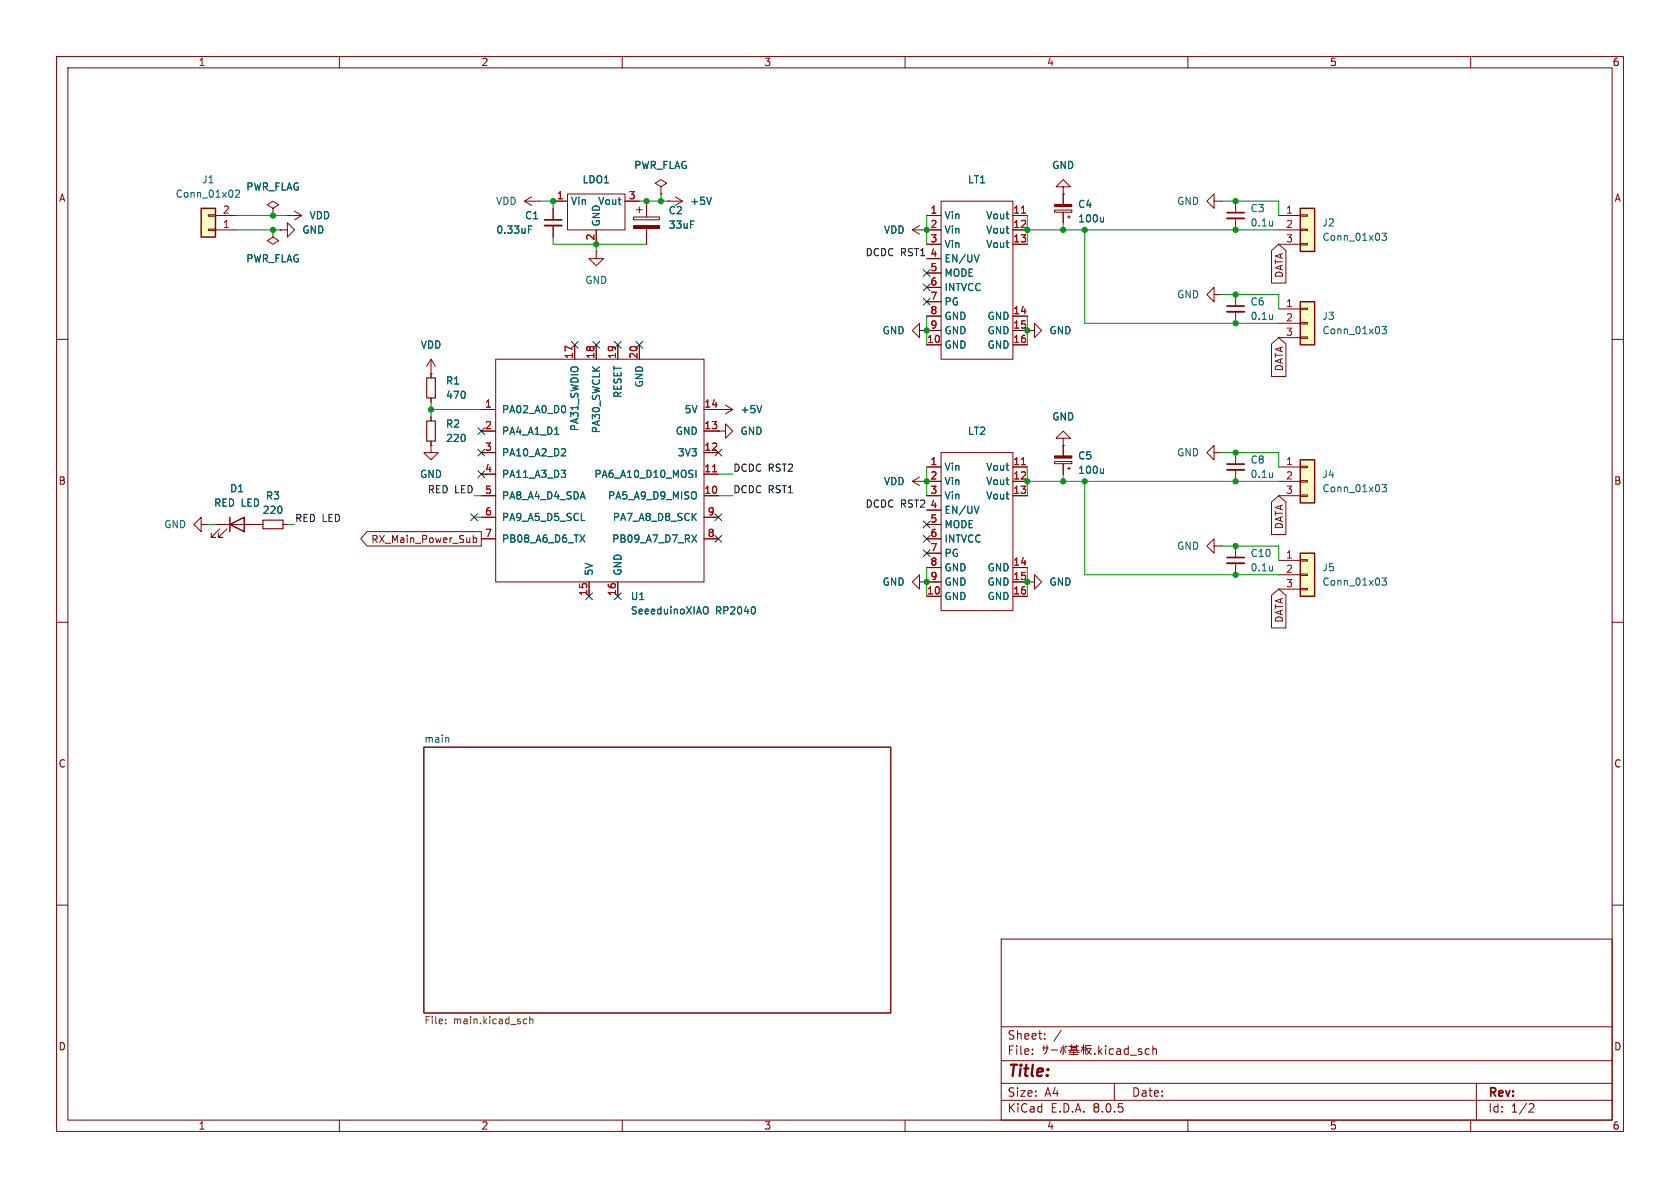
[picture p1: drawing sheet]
<svg xmlns="http://www.w3.org/2000/svg" width="297mm" height="210mm" viewBox="0 0 297 210" stroke-linecap="round" stroke-linejoin="round" font-family="sans-serif">
<g fill="none" stroke="#840000" stroke-width=".18">
<path d="M10 10h277v190h-277zM12 12h273v186h-273zM60 10v2M110 10v2M160 10v2M210 10v2M260 10v2M10 60h2M285 60h2M10 110h2M285 110h2M74.9 132.1h82.6v47h-82.6z"/>
<path d="M10 160h2M285 160h2M177 166h108v32h-108zM60 198v2M110 198v2M160 198v2M177 194.5h108M177 191.5h108M177 187.5h108M177 181.5h108M182.5 186.3v.1M182.5 185.5v.1"/>
<path d="M184.3 185.3h1M184.5 184.8v1M184.7 183.6v.1M184.7 182.8v.1M185.1 184.8a1.55 1.55 0 0 1-.4 1.5M185.8 185.6h1.2M187.5 185.3h.9M187.6 182.1l-1.3 2M187.7 185.5l-.2 .6M188 184.8v1.5h-.3M188.2 185.5l.2 .6M188.3 185l.2 .1"/>
<path d="M188.5 184.9l.2 .1M188.9 185.7h1.8M189 185h1.7M189 186.4h1.6M189.3 186h1M189.4 185.2h.9M189.4 185.5h.9M189.4 184.7v1l-.4 .4M189.8 185.8v.6M190.3 184.7v1l.2 .3 .3 .1M191.2 185.1h.6M191.5 185.2l-.4 .8"/>
<path d="M191.5 184.7v1.7M191.5 185.4l.3 .3M192 185.3h.9l-.3 .6-.6 .5M192.1 185.3l.3 .7 .6 .4M192.9 184.8h-.9l-.1 1.5M193.5 186.3v.1M194.2 184.9v1.5M194.4 185.8l.4 .6M194.8 185.4l-.6 .6M195.5 184.9v.1M195.5 185.4v1M196.8 185.5l-.4-.1-.3 .3v.4l.1 .2h.6"/>
<path d="M197 191.5v3M197.5 185.5h.5l.1 .9M198.1 185.8h-.5a.29 .29 0 0 0-.2 .3 .29 .29 0 0 0 .2 .3l.5-.1M199.5 185.5l-.5-.1-.3 .3v.4l.2 .2h.6M199.5 184.9v1.5M199.8 186.5h1.2M201.8 185.5l-.3-.1-.3 .2 .1 .2 .5 .2v.3h-.6M203.2 185.5l-.5-.1-.2 .3v.4l.1 .2h.6M203.8 185.5l.2-.1 .4 .1 .1 .9M203.8 184.9v1.5M210 198v2M260 198v2"/>
<path d="M261 191.5v6.5M270.5 195.1l.5 .1 .2 .3-1 1.1h1"/>
</g>
<path d="M79.3 130.4v.8" fill="none" stroke="#006464" stroke-width=".18"/>
<path d="M93.7 179.7v1.3M78.8 180.9v.1M78.8 180.2v.1M92.7 180.1l.4 .1M93.1 180.9l-.4 .1M93.7 180.3l.1-.2 .3 .1 .1 .8" fill="none" stroke="#725600" stroke-width=".18"/>
<path d="M229.9 97.8h2.5v7.6h-2.5z" fill="#ffffc2"/>
<g fill="none" stroke="#840000" stroke-width=".18">
<path d="M50.8 38.1h.1M50.8 38.1h2.5M52.1 37.3l1.2 .8M53.3 38.1l-1.2 .8M92.7 35.6h2.5M92.7 35.6l1.3 .7M94 34.8l-1.3 .8M95.2 35.6h.1M97.8 35.6h2.5M97.8 36.8v2.1M97.8 39.9v2M100.3 34.3h10.2v6.3h-10.2z"/>
<path d="M110.5 35.6h2.5M112 38.4h4.6v.5h-4.6zM112.5 37.1h1M113 36.6v1M114.3 35.6v2.8M118.1 35.6h.1M118.1 35.6h2.5M119.4 34.8l1.2 .8M120.6 35.6l-1.2 .7M162.6 39.9l-1.3 .7M214.6 35.6v-1.3l-1.2 1.3 1.2 1.2v-1.2h1.3M215.9 35.6h.1"/>
<path d="M218.4 35.6v2M218.4 38.6v2M48.3 40.6v1.3l1 .6-1 .7-1.1-.7 1.1-.6M48.3 40.6h.1M49.5 40.6h1.3v-1.2l1.3 1.2-1.3 1.3v-1.3M49.5 40.6h.1M105.4 40.6v2.6M114.3 40.4v2.8M161.3 40.6l1.3 .8M161.3 40.6h2.5M181.6 58.4h1.3v-1.2l1.2 1.2-1.2 1.3v-1.3M181.6 58.4h.1"/>
<path d="M214.6 52.1v-1.3l-1.2 1.3 1.2 1.2v-1.2h1.3M215.9 52.1h.1M76.2 66h.1M76.2 78.7v1.3h1.3l-1.3 1.3-1.3-1.3h1.3M76.2 78.7h.1M76.2 63.5l-.8 1.3M76.2 63.5v3.3M76.2 70.4v.7M76.2 73.7v.7M76.2 78v.7M76.2 63.5l.8 1.3M127 76.2h1.3v-1.3l1.2 1.3-1.2 1.3v-1.3"/>
<path d="M127 76.2h.1M188 77.5h1.2l-1.2-1.3-1.3 1.3h1.3v1.2M188 78.7h.1M188 78.7v1.9M35.6 92.7v-1.3l-1.3 1.3 1.3 1.3v-1.3h1.2M36.8 92.7h.1M38.1 92.7h8.4M38.9 93.5l-1.6 1.5h.8h-.8v-.8M40.1 93.5l-1.5 1.5h.8h-.8v-.8M50 92.7h.8M161.3 85.1h5.1M161.3 85.1l1.3 .8"/>
<path d="M162.6 84.3l-1.3 .8M163.8 82.6h2.6M163.8 87.6h2.6M163.8 90.2h2.6M163.8 92.7h2.6M163.8 95.3h2.6M163.8 97.8h2.6M166.4 80h12.7v28h-12.7zM179.1 82.6h2.5M179.1 85.1h2.5M179.1 87.6h2.5M186.4 81.6h3.1v.4h-3.1z"/>
<path d="M188 82v1.8M188.7 82.8h.5M189 82.6v.5M214.6 96.5v-1.2l-1.2 1.2 1.2 1.3v-1.3h1.3M215.9 96.5h.1M218.4 96.5v2.1M218.4 99.6v2M226.1 99.1h3.8M229.9 98.9h1.2v.3h-1.2zM163.8 105.4h2.6M163.8 100.3h2.6M163.8 102.9h2.6"/>
<path d="M179.1 105.4h2.5M179.1 100.3h2.5M179.1 102.9h2.5M181.6 102.9h1.3v-1.3l1.2 1.3-1.2 1.2v-1.2M181.6 102.9h.1M226.1 101.6h3.8M226.1 104.1h3.8M229.9 104h1.2v.3h-1.2zM229.9 101.5h1.2v.2h-1.2z"/>
</g>
<path d="M40.6 92.7l2.6-1.3v2.6zM40.6 91.4v2.6M229.9 97.8h2.5v7.6h-2.5z" fill="none" stroke="#840000" stroke-width=".25"/>
<path d="M93.4 39.9h.6M125.8 34.9l-.4 1.2M225 39.1v.9M225 39.8l-.1 .1M93.4 40.6h.4M173.1 89.5l-.4 1.2M195.1 82.8v.9M195.1 83.6l-.2 .1M225 100.1v.8M225 100.8l-.1 .1M244.3 102.2h.8l-.4 .5 .3 .1v.5l-.1 .1-.6-.1" fill="none" stroke="#006464" stroke-width=".18"/>
<path d="M96.3 39.9h3M216.9 38.6h3.1M216.9 99.6h3.1" fill="none" stroke="#840000" stroke-width=".33"/>
<path d="M96.3 38.9h3M216.9 37.6h3.1M216.9 98.6h3.1" fill="none" stroke="#840000" stroke-width=".3"/>
<path d="M180.6 82.1h.7" fill="none" stroke="#a90000" stroke-width=".18"/>
<g fill="#840000" stroke="#840000" stroke-width=".18">
<path d="M112 39.9h4.6v.5h-4.6z"/>
<path d="M186.4 80.6h3.1v.4h-3.1z"/>
</g>
<path d="M75.4 66.8h1.6v3.6h-1.6zM75.4 74.4h1.6v3.6h-1.6zM46.5 91.9h3.5v1.6h-3.5z" fill="none" stroke="#840000" stroke-width=".2"/>
<path d="M229.9 53.3h2.5v7.7h-2.5z" fill="#ffffc2"/>
<path d="M226.1 54.6h3.8M226.1 57.2h3.8M226.1 59.7h3.8M229.9 59.6h1.2v.2h-1.2zM229.9 57h1.2v.3h-1.2zM229.9 54.5h1.2v.2h-1.2z" fill="none" stroke="#840000" stroke-width=".18"/>
<path d="M229.9 53.3h2.5v7.7h-2.5z" fill="none" stroke="#840000" stroke-width=".25"/>
<path d="M244.3 57.7h.8l-.4 .5 .3 .1v.6l-.1 .1-.6-.1" fill="none" stroke="#006464" stroke-width=".18"/>
<path d="M229.9 81.3h2.5v7.6h-2.5z" fill="#ffffc2"/>
<path d="M226.1 82.6h3.8M226.1 85.1h3.8M226.1 87.6h3.8M229.9 87.5h1.2v.3h-1.2zM229.9 85h1.2v.2h-1.2zM229.9 82.4h1.2v.3h-1.2z" fill="none" stroke="#840000" stroke-width=".18"/>
<path d="M229.9 81.3h2.5v7.6h-2.5z" fill="none" stroke="#840000" stroke-width=".25"/>
<path d="M244.3 85.7h.8l-.4 .5 .3 .1v.5l-.1 .1-.6-.1" fill="none" stroke="#006464" stroke-width=".18"/>
<path d="M229.9 36.8h2.5v7.7h-2.5z" fill="#ffffc2"/>
<g fill="none" stroke="#840000" stroke-width=".18">
<path d="M48.3 36.8l1-.6-1-.6-1.1 .6 1.1 .6v1.3M48.3 38.1h.1M226.1 38.1h3.8M229.9 38h1.2v.2h-1.2zM226.1 40.6h3.8M226.1 43.2h3.8M229.9 43.1h1.2v.2h-1.2zM229.9 40.5h1.2v.3h-1.2zM85.1 72.4h2.5M85.1 76.2h2.5M87.6 63.5h36.9v39.4h-36.9zM101.6 61v2.5"/>
<path d="M105.4 61v2.5M109.2 61v2.5M113 61v2.5M124.5 72.4h5M124.5 76.2h2.5M127 72.4h.1M128.3 71.6l1.2 .8M129.5 72.4l-1.2 .8M85.1 87.6h2.5M85.1 83.8h2.5M85.1 80h2.5M85.1 91.4h2.5"/>
<path d="M85.1 95.3h2.5M124.5 87.6h2.5M124.5 83.8h2.5M124.5 80h2.5M124.5 91.4h2.5M124.5 95.3h2.5M214.6 80v-1.3l-1.2 1.3 1.2 1.3v-1.3h1.3M215.9 80h.1M218.4 80v2M218.4 83.1v2M104.1 102.9v2.5M109.2 102.9v2.5"/>
</g>
<path d="M229.9 36.8h2.5v7.7h-2.5z" fill="none" stroke="#840000" stroke-width=".25"/>
<g fill="none" stroke="#006464" stroke-width=".18">
<path d="M244.3 41.2h.8l-.4 .5 .3 .1v.6l-.1 .1-.6-.1M98.1 76.8h.7M99.9 71.8l.1 .4-.1 .6M99.9 79.4l.1 .2-.1 .3-.7 .7h.8M134.7 71.7l-.5 1.3M99.2 83.1h.8l-.4 .5M99.9 83.7l.1 .2-.1 .4M102.5 94.6l.9 1.2M103.4 94.6l-.9 1.2M122.3 94.6l.9 1.2M123 83.1v1.3M123.2 94.6l-.9 1.2"/>
<path d="M225 83.6v.8M225 84.3h-.1M124.6 107.3a.43 .43 0 0 1 .6 .4v.4a.43 .43 0 0 1-.6 .4M133.4 107.4l.1 .3-.1 .7"/>
</g>
<path d="M126 83.4h.7" fill="none" stroke="#a90000" stroke-width=".18"/>
<path d="M216.9 83.1h3.1" fill="none" stroke="#840000" stroke-width=".33"/>
<path d="M216.9 82h3.1" fill="none" stroke="#840000" stroke-width=".3"/>
<path d="M35.6 36.8h2.5v5.1h-2.5z" fill="#ffffc2"/>
<g fill="none" stroke="#840000" stroke-width=".18">
<path d="M36.8 38h1.3v.2h-1.3zM38.1 38.1h3.8M48.3 38.1h.1M50.8 38.1h.1M97.8 36.8v2.1M97.8 39.9v2M97.8 35.6h2.5M110.5 35.6h2.5M114.3 35.6v2.8M116.8 33l1.1-.6-1.1-.6-1 .6 1 .6v1.3M116.8 34.3h.1M118.1 35.6h.1"/>
<path d="M163.8 38.1h2.6M166.4 35.6h12.7v27.9h-12.7zM179.1 38.1h2.5M186.4 37.1h3.1v.4h-3.1zM188 33h1.2l-1.2-1.2-1.3 1.2h1.3v1.3M188 34.3h.1M188 34.3v1.8M188 37.5v1.9M188.7 38.4h.5M189 38.1v.5M36.8 40.5h1.3v.3h-1.3zM38.1 40.6h3.8"/>
<path d="M48.3 40.6h.1M49.5 40.6h.1M105.4 44.5v1.2h1.3l-1.3 1.3-1.3-1.3h1.3M105.4 44.5h.1M105.4 40.6v2.6M114.3 40.4v2.8M162.6 58.4v-1.2l-1.3 1.2 1.3 1.3v-1.3h1.2M163.8 58.4h.1M163.8 40.6h2.6M163.8 43.2h2.6M163.8 55.9h2.6M163.8 58.4h2.6"/>
<path d="M163.8 45.7h2.6M163.8 48.3h2.6M163.8 50.8h2.6M163.8 53.3h2.6M179.1 40.6h2.5M179.1 43.2h2.5M179.1 55.9h2.5M179.1 58.4h2.5M181.6 58.4h.1M218.4 52.1v2M218.4 55.1v2.1M224.8 44.3l1.3-1.1 1.2 1.1v5.7h-2.5z"/>
<path d="M76.2 66h.1M76.2 78.7h.1M76.2 66v.8M76.2 70.4v.7M76.2 73.7v.7M76.2 78v.7M85.1 72.4h2.5M85.1 76.2h2.5M101.6 61v2.5M105.4 61v2.5M109.2 61v2.5M113 61v2.5"/>
<path d="M124.5 72.4h2.5M124.5 76.2h2.5M127 76.2h.1M127 72.4h.1M163.8 61h2.6M179.1 61h2.5M188 78.7h.1M188 78.7v1.9M224.8 60.8l1.3-1.1 1.2 1.1v5.8h-2.5zM38.1 92.7h2.5M43.2 92.7h3.3M50 92.7h.8"/>
<path d="M64.9 94h20.2v2.5h-20.2l-1.1-1.2zM83.7 94.7v1.2M83.7 95.1h.3l.3 .2-.1 .6h-.5M85.1 87.6h2.5M85.1 95.3h2.5M85.1 83.8h2.5M85.1 80h2.5M85.1 91.4h2.5M124.5 87.6h2.5M124.5 95.3h2.5M124.5 83.8h2.5M124.5 80h2.5"/>
<path d="M124.5 91.4h2.5M163.8 82.6h2.6M163.8 85.1h2.6M163.8 87.6h2.6M163.8 90.2h2.6M163.8 92.7h2.6M163.8 95.3h2.6M163.8 97.8h2.6M179.1 82.6h2.5M179.1 85.1h2.5M179.1 87.6h2.5M188 82v1.8"/>
<path d="M224.8 88.7l1.3-1.1 1.2 1.1v5.8h-2.5zM104.1 102.9v2.5M109.2 102.9v2.5M162.6 102.9v-1.3l-1.3 1.3 1.3 1.2v-1.2h1.2M163.8 102.9h.1M163.8 105.4h2.6M163.8 100.3h2.6M163.8 102.9h2.6M179.1 105.4h2.5M179.1 100.3h2.5M179.1 102.9h2.5M181.6 102.9h.1"/>
<path d="M224.8 105.3l1.3-1.2 1.2 1.2v5.7h-2.5z"/>
</g>
<path d="M35.6 36.8h2.5v5.1h-2.5z" fill="none" stroke="#840000" stroke-width=".25"/>
<g fill="none" stroke="#006464" stroke-width=".18">
<path d="M41.6 33.7l.5-.1 .3 .4-.8 .9h.8M93.4 39.9h.6M125.8 34.9l-.4 1.2M195.1 38.4v.8M195.1 39.1l-.2 .1M93.4 40.6h.4M173.1 45l-.4 1.3M225 55.6v.9M225 56.3l-.1 .1M98.1 76.8h.7M99.9 71.8l.1 .4-.1 .6M99.9 79.4l.1 .2-.1 .3-.7 .7h.8"/>
<path d="M134.7 71.7l-.5 1.3M99.2 83.1h.8l-.4 .5M99.9 83.7l.1 .2-.1 .4M102.5 94.6l.9 1.2M103.4 94.6l-.9 1.2M122.3 94.6l.9 1.2M123 83.1v1.3M123.2 94.6l-.9 1.2M173.1 89.5l-.4 1.2M195.1 82.8v.9M195.1 83.6l-.2 .1M124.6 107.3a.43 .43 0 0 1 .6 .4v.4a.43 .43 0 0 1-.6 .4"/>
<path d="M133.4 107.4l.1 .3-.1 .7"/>
</g>
<path d="M186.4 36.1h3.1v.4h-3.1z" fill="#840000" stroke="#840000" stroke-width=".18"/>
<path d="M216.9 55.1h3.1" fill="none" stroke="#840000" stroke-width=".33"/>
<path d="M216.9 54.1h3.1" fill="none" stroke="#840000" stroke-width=".3"/>
<path d="M180.6 37.7h.7M126 83.4h.7M180.6 82.1h.7" fill="none" stroke="#a90000" stroke-width=".18"/>
<g fill="none" stroke="#009600" stroke-width=".18">
<path d="M41.9 38.1h8.9M95.2 35.6h2.6v1.2M113 35.6h5.1M116.8 34.3v1.3M163.8 38.1v5.1M181.6 38.1v5.1M188 39.4v1.2M215.9 35.6h10.2v2.5M41.9 40.6h7.6M97.8 41.9v1.3h16.5M105.4 43.2v1.3M163.8 55.9v5.1"/>
<path d="M181.6 55.9v5.1M181.6 40.6h44.5M191.8 40.6v16.6h34.3M215.9 52.1h10.2v2.5M76.2 72.4h8.9M76.2 71.1v2.6M36.8 92.7h1.3M50.8 92.7h1.3M83.8 87.6h1.3M83.8 91.4h1.3M127 87.6h2.5M127 83.8h2.5"/>
<path d="M163.8 82.6v5M181.6 85.1h44.5M181.6 82.6v5M188 83.8v1.3M191.8 85.1v16.5h34.3M215.9 96.5h10.2v2.6M215.9 80h10.2v2.6M163.8 100.3v5.1M181.6 100.3v5.1"/>
</g>
<g fill="none" stroke="#000084" stroke-width=".18">
<path d="M163.2 47.7l1.2 1.2M163.2 50.2l1.2 1.2M163.2 52.7l1.2 1.2M164.4 50.2l-1.2 1.2M164.4 47.7l-1.2 1.2M164.4 52.7l-1.2 1.2M84.5 75.6l1.2 1.2M84.5 79.4l1.2 1.2M85.7 75.6l-1.2 1.2M85.7 79.4l-1.2 1.2M101 60.4l1.2 1.2M102.2 60.4l-1.2 1.2"/>
<path d="M104.8 60.4l1.2 1.2M106 60.4l-1.2 1.2M108.6 60.4l1.2 1.2M109.8 60.4l-1.2 1.2M112.4 60.4l1.2 1.2M113.6 60.4l-1.2 1.2M126.4 79.4l1.2 1.2M127.6 79.4l-1.2 1.2M83.2 90.8l1.2 1.2M84.4 90.8l-1.2 1.2M84.5 83.2l1.2 1.2M85.7 83.2l-1.2 1.2"/>
<path d="M126.4 90.8l1.2 1.2M126.4 94.6l1.2 1.3M127.6 90.8l-1.2 1.2M127.6 94.6l-1.2 1.3M163.2 97.2l1.2 1.2M163.2 94.6l1.2 1.3M163.2 92.1l1.2 1.2M164.4 97.2l-1.2 1.2M164.4 94.6l-1.2 1.3M164.4 92.1l-1.2 1.2M103.5 104.8l1.2 1.2M104.7 104.8l-1.2 1.2"/>
<path d="M108.6 104.8l1.2 1.2M109.8 104.8l-1.2 1.2"/>
</g>
<g fill="#009600" stroke="#009600" stroke-width=".18">
<circle cx="191.8" cy="85.1" r=".46"/>
<circle cx="163.8" cy="102.9" r=".46"/>
<circle cx="181.6" cy="85.1" r=".46"/>
<circle cx="181.6" cy="102.9" r=".46"/>
<circle cx="218.4" cy="101.6" r=".46"/>
<circle cx="188" cy="85.1" r=".46"/>
<circle cx="163.8" cy="85.1" r=".46"/>
<circle cx="218.4" cy="96.5" r=".46"/>
<circle cx="218.4" cy="85.1" r=".46"/>
<circle cx="105.4" cy="43.2" r=".46"/>
<circle cx="163.8" cy="40.6" r=".46"/>
<circle cx="114.3" cy="35.6" r=".46"/>
<circle cx="116.8" cy="35.6" r=".46"/>
<circle cx="97.8" cy="35.6" r=".46"/>
<circle cx="163.8" cy="58.4" r=".46"/>
<circle cx="191.8" cy="40.6" r=".46"/>
<circle cx="188" cy="40.6" r=".46"/>
<circle cx="218.4" cy="57.2" r=".46"/>
<circle cx="218.4" cy="52.1" r=".46"/>
<circle cx="218.4" cy="40.6" r=".46"/>
<circle cx="218.4" cy="80" r=".46"/>
<circle cx="181.6" cy="40.6" r=".46"/>
<circle cx="181.6" cy="58.4" r=".46"/>
<circle cx="218.4" cy="35.6" r=".46"/>
<circle cx="76.2" cy="72.4" r=".46"/>
<circle cx="48.3" cy="40.6" r=".46"/>
<circle cx="48.3" cy="38.1" r=".46"/>
</g>
<text font-size="2.8" fill="#840000" x="178" y="190.9">Title:</text>
<g font-size="2.1" fill="#840000">
<text x="178" y="184">Sheet:</text>
<text x="178" y="186.7">File:</text>
<text x="178" y="196.9">KiCad</text>
<text x="178" y="194.1">Size:</text>
<text x="184.7" y="194.1">A4</text>
<text x="185.7" y="196.9">E.D.A.</text>
<text x="193.3" y="196.9">8.0.5</text>
<text x="200" y="194.1">Date:</text>
<text x="263" y="194.3">Rev:</text>
<text x="263" y="196.9">Id:</text>
<text x="267.1" y="196.9">1/2</text>
</g>
<g font-size="1.8" fill="#840000">
<text x="35" y="11.9">1</text>
<text x="85" y="11.9">2</text>
<text x="135" y="11.9">3</text>
<text x="185" y="11.9">4</text>
<text x="235" y="11.9">5</text>
<text x="285" y="11.9">6</text>
<text x="10.3" y="35.9">A</text>
<text x="285.3" y="35.9">A</text>
<text x="227" y="49.2" transform="rotate(-90 227 49.2)">DATA</text>
<text x="227" y="65.7" transform="rotate(-90 227 65.7)">DATA</text>
<text x="10.3" y="85.9">B</text>
<text x="164.4" y="84.8">2</text>
<text x="285.3" y="85.9">B</text>
<text x="227" y="93.7" transform="rotate(-90 227 93.7)">DATA</text>
<text x="65.5" y="96.2">RX_Main_Power_Sub</text>
<text x="227" y="110.2" transform="rotate(-90 227 110.2)">DATA</text>
<text x="10.3" y="135.9">C</text>
<text x="285.3" y="135.9">C</text>
<text x="10.3" y="185.9">D</text>
<text x="285.3" y="185.9">D</text>
<text x="35" y="199.9">1</text>
<text x="85" y="199.9">2</text>
<text x="135" y="199.9">3</text>
<text x="185" y="199.9">4</text>
<text x="235" y="199.9">5</text>
<text x="285" y="199.9">6</text>
</g>
<g font-size="1.8" fill="#006464">
<text x="31" y="35.2">Conn_01x02</text>
<text x="35.6" y="32.6">J1</text>
<text x="43.4" y="33.9">PWR_FLAG</text>
<text x="102.9" y="32.6">LDO1</text>
<text x="112" y="30.1">PWR_FLAG</text>
<text x="171" y="32.6">LT1</text>
<text x="185.9" y="30.1">GND</text>
<text x="53.3" y="41.5">GND</text>
<text x="54.6" y="39">VDD</text>
<text x="87.6" y="36.4">VDD</text>
<text x="87.6" y="41.5">0.33uF</text>
<text x="92.7" y="39">C1</text>
<text x="100.8" y="36.4">Vin</text>
<text x="105.7" y="36.4">Vout</text>
<text x="106.3" y="40.1" transform="rotate(-90 106.3 40.1)">GND</text>
<text x="118.1" y="38.1">C2</text>
<text x="118.1" y="40.6">33uF</text>
<text x="121.9" y="36.4">+5V</text>
<text x="156.2" y="41.5">VDD</text>
<text x="166.9" y="39">Vin</text>
<text x="166.9" y="41.5">Vin</text>
<text x="174.2" y="39">Vout</text>
<text x="174.2" y="41.5">Vout</text>
<text x="190.5" y="37">C4</text>
<text x="190.5" y="39.5">100u</text>
<text x="208" y="36.4">GND</text>
<text x="221" y="37.7">C3</text>
<text x="221" y="40.2">0.1u</text>
<text x="233.7" y="40.2">J2</text>
<text x="43.4" y="46.6">PWR_FLAG</text>
<text x="166.9" y="44">Vin</text>
<text x="166.9" y="46.6">EN/UV</text>
<text x="174.2" y="44">Vout</text>
<text x="233.7" y="42.8">Conn_01x03</text>
<text x="103.4" y="50.4">GND</text>
<text x="166.9" y="49.1">MODE</text>
<text x="166.9" y="51.7">INTVCC</text>
<text x="208" y="52.9">GND</text>
<text x="155.9" y="59.3">GND</text>
<text x="166.9" y="54.2">PG</text>
<text x="166.9" y="56.7">GND</text>
<text x="166.9" y="59.3">GND</text>
<text x="174.5" y="56.7">GND</text>
<text x="174.5" y="59.3">GND</text>
<text x="185.4" y="59.3">GND</text>
<text x="221" y="54.2">C6</text>
<text x="221" y="56.7">0.1u</text>
<text x="233.7" y="56.7">J3</text>
<text x="233.7" y="59.3">Conn_01x03</text>
<text x="74.3" y="61.8">VDD</text>
<text x="166.9" y="61.8">GND</text>
<text x="174.5" y="61.8">GND</text>
<text x="78.7" y="68.2">R1</text>
<text x="78.7" y="70.7">470</text>
<text x="110.1" y="70.5" transform="rotate(-90 110.1 70.5)">RESET</text>
<text x="113.9" y="68.6" transform="rotate(-90 113.9 68.6)">GND</text>
<text x="78.7" y="75.8">R2</text>
<text x="88.6" y="73.3">PA02_A0_D0</text>
<text x="88.6" y="77.1">PA4_A1_D1</text>
<text x="102.5" y="76.3" transform="rotate(-90 102.5 76.3)">PA31_SWDIO</text>
<text x="106.3" y="76.7" transform="rotate(-90 106.3 76.7)">PA30_SWCLK</text>
<text x="119.4" y="77.1">GND</text>
<text x="120.9" y="73.3">5V</text>
<text x="130.8" y="77.1">GND</text>
<text x="130.8" y="73.3">+5V</text>
<text x="171" y="77.1">LT2</text>
<text x="185.9" y="74.5">GND</text>
<text x="78.7" y="78.3">220</text>
<text x="88.6" y="80.9">PA10_A2_D2</text>
<text x="119.7" y="80.9">3V3</text>
<text x="166.9" y="83.4">Vin</text>
<text x="174.2" y="83.4">Vout</text>
<text x="190.5" y="81.4">C5</text>
<text x="190.5" y="84">100u</text>
<text x="208" y="80.9">GND</text>
<text x="221" y="82.1">C8</text>
<text x="37.8" y="89.8">RED LED</text>
<text x="40.6" y="87.2">D1</text>
<text x="46.9" y="88.5">R3</text>
<text x="74.2" y="84.7">GND</text>
<text x="88.6" y="84.7">PA11_A3_D3</text>
<text x="88.6" y="88.5">PA8_A4_D4_SDA</text>
<text x="105" y="84.7">PA6_A10_D10_MOSI</text>
<text x="107.4" y="88.5">PA5_A9_D9_MISO</text>
<text x="156.2" y="86">VDD</text>
<text x="166.9" y="86">Vin</text>
<text x="166.9" y="88.5">Vin</text>
<text x="174.2" y="86">Vout</text>
<text x="174.2" y="88.5">Vout</text>
<text x="221" y="84.7">0.1u</text>
<text x="233.7" y="84.7">J4</text>
<text x="233.7" y="87.2">Conn_01x03</text>
<text x="28.9" y="93.6">GND</text>
<text x="46.3" y="91">220</text>
<text x="88.6" y="92.3">PA9_A5_D5_SCL</text>
<text x="108.2" y="92.3">PA7_A8_D8_SCK</text>
<text x="166.9" y="91">EN/UV</text>
<text x="166.9" y="93.6">MODE</text>
<text x="88.6" y="96.1">PB08_A6_D6_TX</text>
<text x="105" y="101.9" transform="rotate(-90 105 101.9)">5V</text>
<text x="108.1" y="96.1">PB09_A7_D7_RX</text>
<text x="110.1" y="101.9" transform="rotate(-90 110.1 101.9)">GND</text>
<text x="166.9" y="96.1">INTVCC</text>
<text x="166.9" y="98.7">PG</text>
<text x="166.9" y="101.2">GND</text>
<text x="174.5" y="101.2">GND</text>
<text x="208" y="97.4">GND</text>
<text x="221" y="98.7">C10</text>
<text x="221" y="101.2">0.1u</text>
<text x="233.7" y="101.2">J5</text>
<text x="111.4" y="106.3">U1</text>
<text x="155.9" y="103.7">GND</text>
<text x="166.9" y="106.3">GND</text>
<text x="166.9" y="103.7">GND</text>
<text x="174.5" y="103.7">GND</text>
<text x="174.5" y="106.3">GND</text>
<text x="185.4" y="103.7">GND</text>
<text x="233.7" y="103.7">Conn_01x03</text>
<text x="111.4" y="108.8">SeeeduinoXIAO</text>
<text x="126.5" y="108.8">RP2040</text>
<text x="74.9" y="131.4">main</text>
</g>
<g font-size="1.8" fill="#a90000">
<text x="98.4" y="35.3">1</text>
<text x="111.1" y="35.3">3</text>
<text x="39.3" y="40.4">1</text>
<text x="39.3" y="37.8">2</text>
<text x="164.4" y="37.8">1</text>
<text x="164.4" y="40.4">2</text>
<text x="179" y="37.8">11</text>
<text x="179" y="40.4">12</text>
<text x="227.3" y="37.8">1</text>
<text x="227.3" y="40.4">2</text>
<text x="105.2" y="42.6" transform="rotate(-90 105.2 42.6)">2</text>
<text x="164.4" y="42.9">3</text>
<text x="164.4" y="45.5">4</text>
<text x="179" y="42.9">13</text>
<text x="227.3" y="42.9">3</text>
<text x="164.4" y="48">5</text>
<text x="164.4" y="50.5">6</text>
<text x="164.4" y="53.1">7</text>
<text x="164.4" y="55.6">8</text>
<text x="164.4" y="58.2">9</text>
<text x="179" y="55.6">14</text>
<text x="179" y="58.2">15</text>
<text x="227.3" y="54.4">1</text>
<text x="227.3" y="56.9">2</text>
<text x="227.3" y="59.4">3</text>
<text x="101.3" y="63.5" transform="rotate(-90 101.3 63.5)">17</text>
<text x="105.2" y="63.5" transform="rotate(-90 105.2 63.5)">18</text>
<text x="109" y="63.5" transform="rotate(-90 109 63.5)">19</text>
<text x="112.8" y="63.5" transform="rotate(-90 112.8 63.5)">20</text>
<text x="163.8" y="60.7">10</text>
<text x="179" y="60.7">16</text>
<text x="85.7" y="72.1">1</text>
<text x="85.7" y="75.9">2</text>
<text x="124.4" y="75.9">13</text>
<text x="124.4" y="72.1">14</text>
<text x="85.7" y="79.8">3</text>
<text x="85.7" y="83.6">4</text>
<text x="124.4" y="83.6">11</text>
<text x="124.4" y="79.8">12</text>
<text x="164.4" y="82.3">1</text>
<text x="179" y="82.3">11</text>
<text x="227.3" y="82.3">1</text>
<text x="85.7" y="87.4">5</text>
<text x="124.4" y="87.4">10</text>
<text x="164.4" y="87.4">3</text>
<text x="164.4" y="89.9">4</text>
<text x="179" y="84.8">12</text>
<text x="179" y="87.4">13</text>
<text x="227.3" y="84.8">2</text>
<text x="227.3" y="87.4">3</text>
<text x="85.7" y="91.2">6</text>
<text x="85.7" y="95">7</text>
<text x="125" y="95">8</text>
<text x="125" y="91.2">9</text>
<text x="164.4" y="92.5">5</text>
<text x="164.4" y="95">6</text>
<text x="164.4" y="97.5">7</text>
<text x="164.4" y="100.1">8</text>
<text x="179" y="100.1">14</text>
<text x="227.3" y="98.8">1</text>
<text x="227.3" y="101.3">2</text>
<text x="103.9" y="105.5" transform="rotate(-90 103.9 105.5)">15</text>
<text x="109" y="105.5" transform="rotate(-90 109 105.5)">16</text>
<text x="163.8" y="105.2">10</text>
<text x="164.4" y="102.6">9</text>
<text x="179" y="102.6">15</text>
<text x="179" y="105.2">16</text>
<text x="227.3" y="103.9">3</text>
</g>
<g font-size="1.8" fill="#0f0f0f">
<text x="152.9" y="45.4">DCDC RST1</text>
<text x="129.5" y="83.5">DCDC RST2</text>
<text x="75.5" y="87.3">RED LED</text>
<text x="129.5" y="87.3">DCDC RST1</text>
<text x="152.9" y="89.8">DCDC RST2</text>
<text x="52.1" y="92.4">RED LED</text>
</g>
<g font-size="1.8" fill="#725600">
<text x="74.9" y="181.4">File:</text>
<text x="80.2" y="181.4">main.kicad_sch</text>
</g>
</svg>
